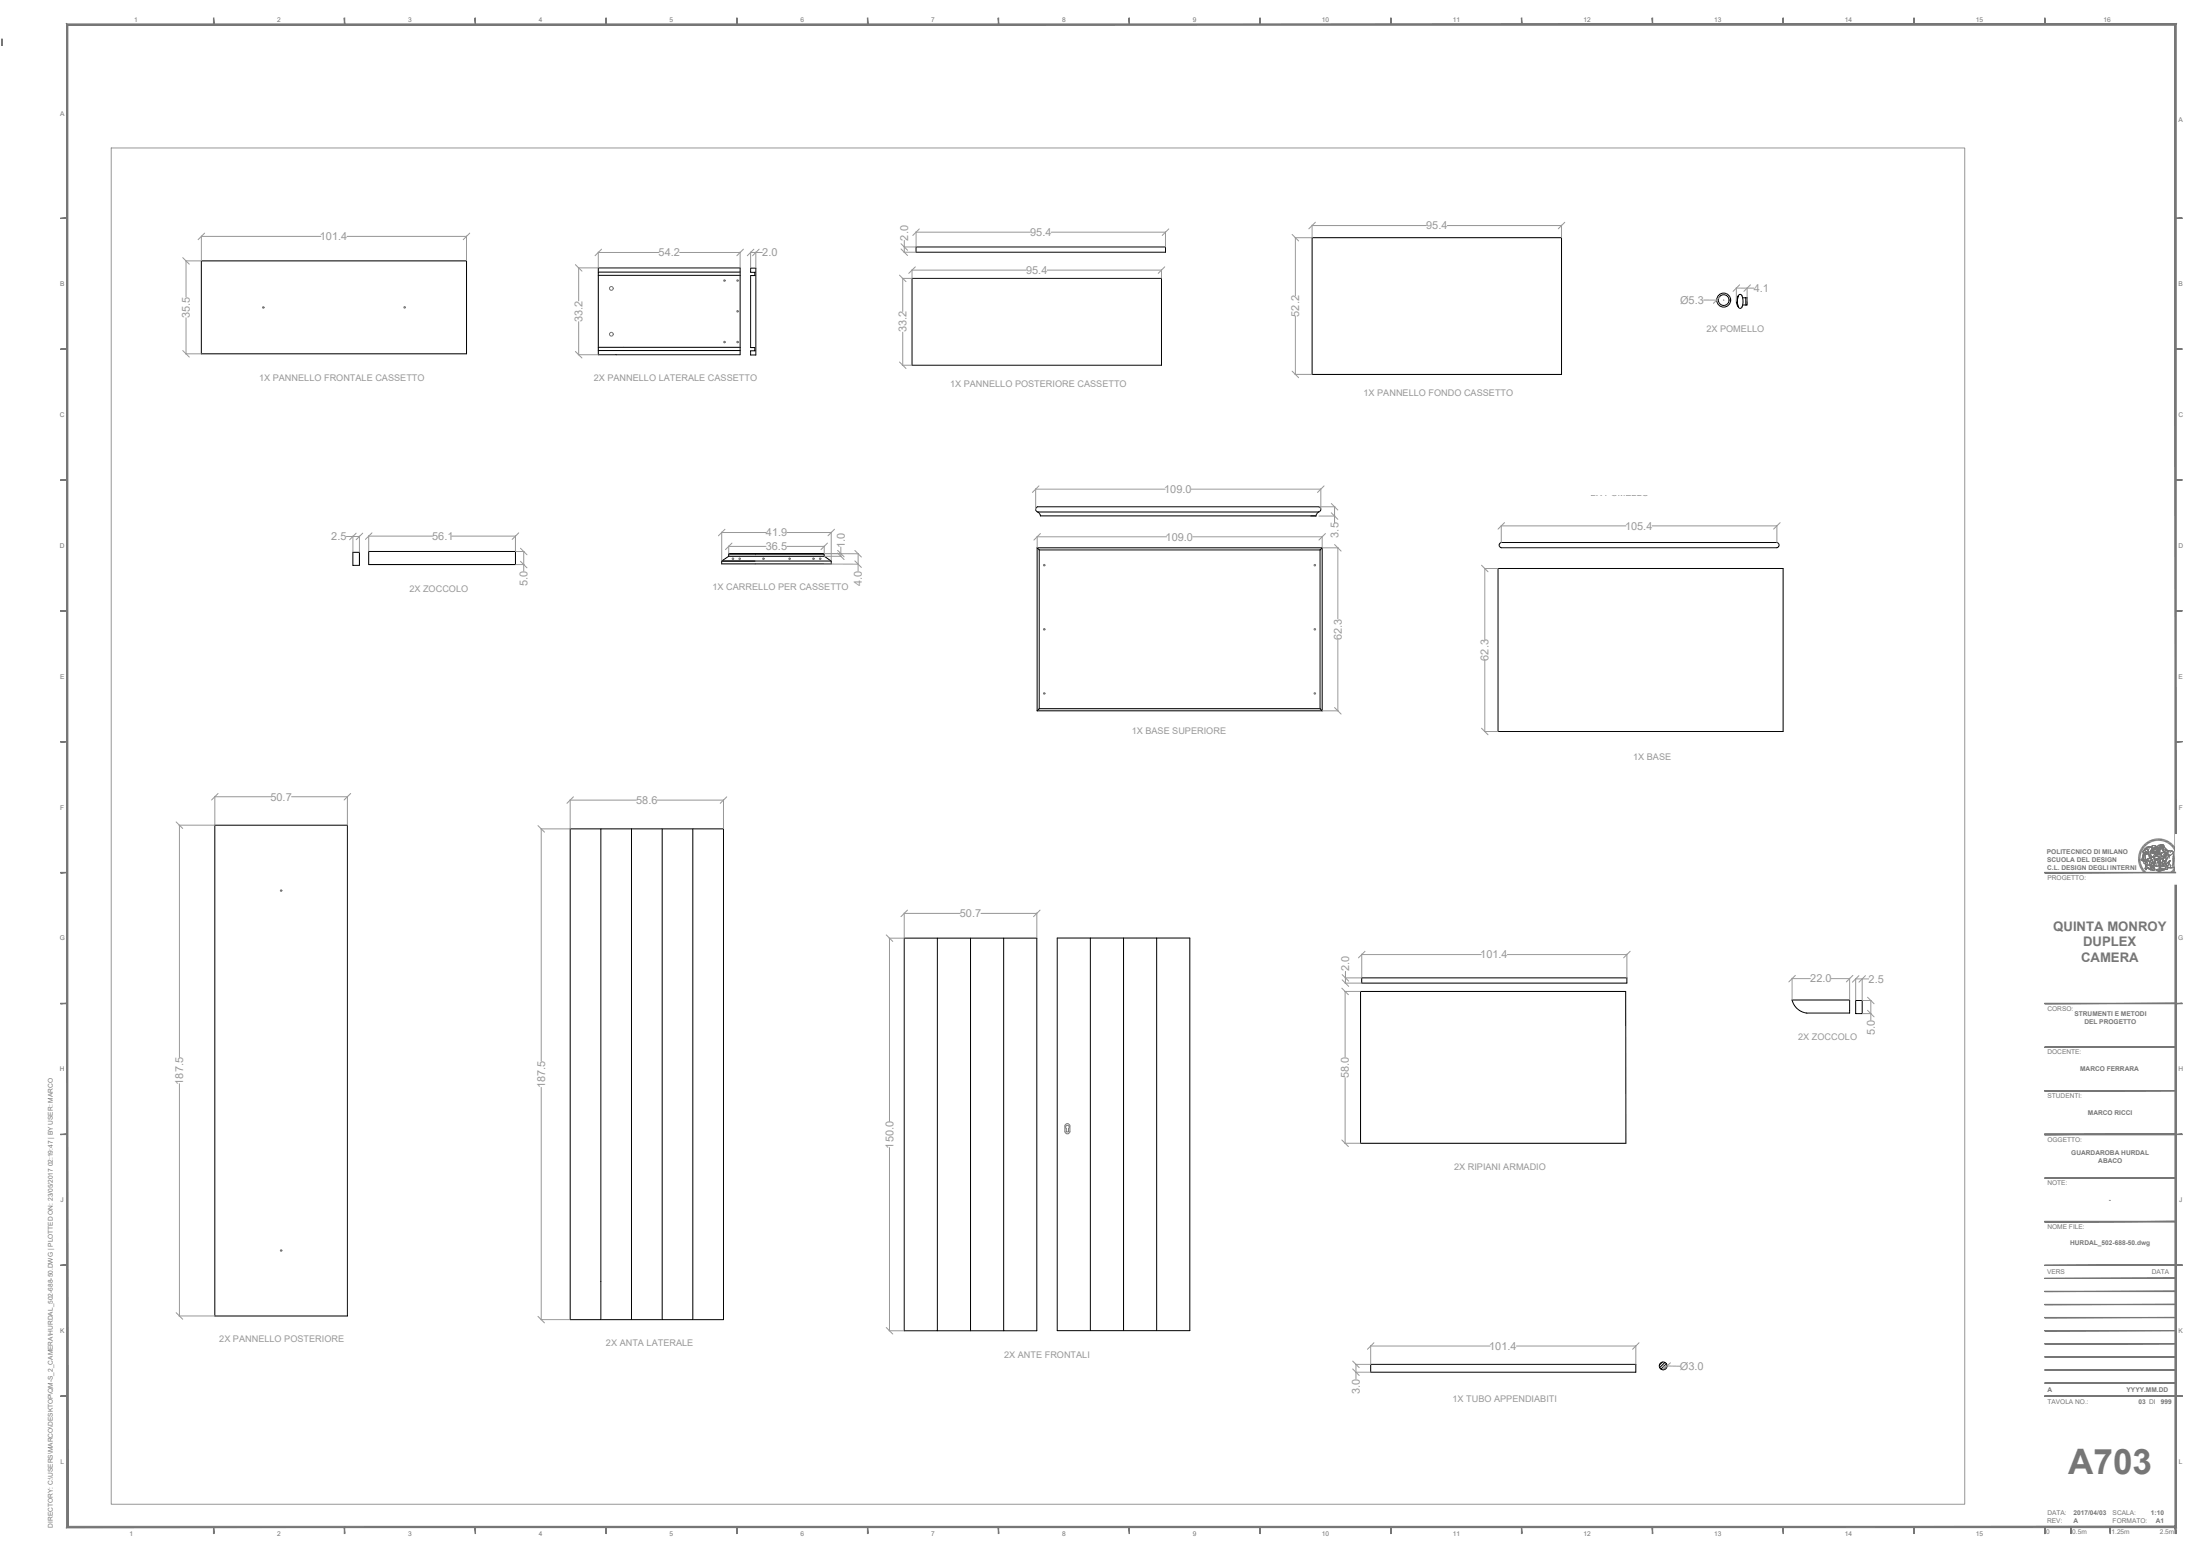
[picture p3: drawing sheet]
<svg xmlns="http://www.w3.org/2000/svg" width="841mm" height="594mm" viewBox="0 0 841 594" stroke-linecap="round" stroke-linejoin="round" font-family="sans-serif">
<g fill="none" stroke="#000" stroke-width=".38">
<path d="M77 99.7h101.3v35.5h-101.3zM350.2 94.4h95.4v2h-95.4zM501.6 90.8h95.3v52.3h-95.3zM228.7 102.4h54.2v33.1h-54.2zM228.7 104h54.2M228.7 105.2h54.2M286.9 102.4h2v33.2h-2v-1.6h1.6v-1.2h-1.6v-27.5h1.6v-1.3h-1.6zM348.7 106.4h95.3v33.1h-95.3zM664.5 113.1a.72 .72 0 0 1 .7-.6 .72 .72 0 0 1 .7 .5 4.6 4.6 0 0 1-.4 4.8h-.5l-.5-.6M664.5 113.1l-.6 1.1-.1 1.2 .7 1.8M664.5 113.1l-.3 1.8 .3 2.3M666.1 113.7h1.3"/>
<path d="M666.2 116.6h1.2M667.4 113.7h.5v2.9h-.5zM228.7 133.9h54.2M228.7 132.7h54.2M396.7 195.6a1.02 1.02 0 0 1-.8-1 1.02 1.02 0 0 1 .8-1h107.4a1.01 1.01 0 0 1 .8 1 1.01 1.01 0 0 1-.8 1M396.7 195.6h107.4M396.7 195.6l.6 .5 .4 1h105.4l.4-1 .6-.5M134.9 211h2.5v5h-2.5zM140.9 210.7h56.1v5h-56.1zM275.9 214.3v1.1h41.9v-1.1M275.9 214.3h41.9M278.6 211.7h36.5"/>
<path d="M278.6 212.5h36.5M278.6 212.5l-2.7 1.8M278.6 212.5v-1h36.5v1M315.1 212.5l2.7 1.8M396.5 209.3h108.9M396.5 209.3v62.3M396.5 209.3l.8 .8M397.3 210.1v60.7M397.3 210.1h107.3M504.6 210.1v60.7M505.4 209.3v62.3M505.4 209.3l-.8 .8"/>
<path d="M572.7 217.2h108.9v62.3h-108.9zM573.3 207.6l.6-.3h105.4a1.02 1.02 0 0 1 .8 1 1.02 1.02 0 0 1-.8 1h-105.4l-.7-.7zM396.5 271.6h108.9M397.3 270.8h107.3M397.3 270.8l-.8 .8M504.6 270.8l.8 .8M82.1 315.3h50.7v187.5h-50.7zM218 316.7h58.6v187.5h-58.6zM229.7 316.7v187.5M241.4 316.7v187.5M253.1 316.7v187.5M264.9 316.7v187.5"/>
<path d="M345.7 358.4h50.7v150h-50.7zM358.3 358.4v150M371 358.4v150M383.7 358.4v150M404.2 358.4h50.6v150h-50.6zM416.8 358.4v150M429.5 358.4v150M442.2 358.4v150M520.1 378.8h101.4l.1 58h-101.5zM520.6 373.6h101.3v2h-101.3zM685.1 382a6.6 6.6 0 0 0 5.6 5h16.4v-5h-22M709.4 382.2h2.5v5h-2.5z"/>
<path d="M524 521.2h101.3v3h-101.3zM635.5 520.4l-1.2 1.2M636.5 520.5l-2 2M637 521l-2 2.1M637.3 521.8l-1.5 1.5"/>
<circle cx="658.9" cy="114.7" r="2.05"/>
<circle cx="658.9" cy="114.7" r="2.67"/>
<circle cx="635.8" cy="521.8" r="1.49"/>
</g>
<g fill="none" stroke="#767676" stroke-width=".38">
<path d="M817.5 328.1h.6M817.5 327.7h.7M817.5 327.3l.7 .1M817.5 327l.7 .1M817.6 326.6l.7 .2M817.7 326.3l.6 .1M817.8 325.9l.6 .2M817.9 325.6l.6 .2M818 325.3l.6 .2M818.1 324.9l.7 .3M818.1 328.4h-.6M818.2 328.7l-.7 .1"/>
<path d="M818.2 329l-.7 .1M818.3 329.3l-.7 .2M818.3 324.6l.6 .3M818.3 329.7l-.6 .1M818.4 330l-.7 .2M818.5 324.3l.6 .3M818.5 330.3l-.6 .2M818.6 330.6l-.6 .3M818.6 324l.6 .4M818.7 330.9l-.6 .3M818.8 328.8l.4 .1M818.8 328.8h.1"/>
<path d="M818.8 323.7l.6 .4M818.9 331.2l-.6 .3M819 331.5l-.6 .3M819.1 323.4l.5 .4M819.3 328.9h.1M819.2 331.8l-.6 .3M819.2 325.2l.2 .5M819.3 328.9l.6 .2M819.3 323.1l.5 .5M819.4 325.7v.4M819.4 325.7h.1M819.4 332l-.6 .4"/>
<path d="M819.4 326.1l-.4 1.6-.5 .7 .3 .3M819.4 326.1l.1 .1M819.4 325l-.2 .2M819.5 322.9l.5 .4M819.5 326.2l-.7 2.5M819.5 326.2h.3M819.5 326.2h.1M819.6 332.3l-.6 .4M819.8 322.6l.4 .5M819.8 332.6l-.6 .4M819.8 326.2l.4 .1M819.8 326.2l-.6 2.6"/>
<path d="M819.8 326.2l-.6 2.7 .7 .2M819.8 326.2h.1M819.9 329.1h.2M819.9 329.1l-.4 .6 .5 .1M820 328.7l-.1 .4M820 328.7l.1 .4M820 324.5l-.6 .5M820 332.8l-.5 .5M820 324.5h.1M820 324.5l.1 .8 1.1 .3M820 329.8h.1M820 326.9l.1 1.1"/>
<path d="M820 328.5v.2M820 322.4l.5 .5M820 329.8l.2 .4M820.1 329.1h.1M820.1 328l-.1 .5M820.1 328v1.1M820.2 330.2l.1 .6M820.2 330.2l.6 .3 1-.2M820.2 330.2h.1M820.2 333l-.5 .5M820.2 326.3l-.2 .6M820.2 326.3h.1"/>
<path d="M820.2 329.1l.3 .2M820.3 331l-.3 .8 .3 .4M820.3 322.1l.4 .6M820.3 330.8v.2M820.3 330.9v.1M820.3 330.8h.1M820.3 330.8l.1 .1M820.4 330.9l2.1 1.1M820.4 332.2h.1M820.4 329.6h.4l.4 .5M820.4 329.6l-.4 .2M820.4 329.6h.3"/>
<path d="M820.4 333.3l-.4 .5M820.5 332.1l-.1 .1M820.5 329.3h.1M820.5 329.3l.2 .3M820.6 332l-.1 .1M820.6 321.9l.4 .6M820.7 329.6h.1M820.7 333.5l-.4 .5M820.7 328.7l.2 .1M820.8 324.5l.5 .4M820.9 321.7l.3 .6M820.9 328.8h.1"/>
<path d="M820.9 328.8l-.4 .5M820.9 333.7l-.4 .5M821.1 328.6v.1M821.1 328.7l-.2 .1M821.1 328.7l.8 .6M821.1 328.7h.1M821.2 321.5l.3 .6M821.2 333.9l-.4 .5M821.2 325.6v.1M821.2 325.7l-.5 .3-1.3-.3M821.3 325.6l-.1 .1M821.3 325.6h.1"/>
<path d="M821.3 325.6l.1 .6M821.3 325.5v.1M821.3 324.9h.1M821.3 324.9v.6M821.4 326.2l-1.2 .1M821.4 326.2l.2 .5M821.4 326.2h.1M821.5 334l-.4 .6M821.5 321.3l.3 .6M821.5 326.6l.2 1.4M821.6 326.7l.2 .4M821.7 323.8l-.4 1.1"/>
<path d="M821.8 334.2l-.4 .6M821.8 321.2l.3 .6M821.8 330.3l.2 .6M821.8 330.3h.1M821.8 327.1l.1 .8M821.9 329.3l-.1 1M821.9 327.9l-1.1 .3-.1 .5M821.9 327.9h.1M821.9 327.9l.3 .1M822 325.5h.1M822 325.5l.4 1.6 .5 .4M822 323.5l-1.4 .2-.6 .8"/>
<path d="M822 323.5h.1M822 330.9l.1 .1M822 323.5l-1 .3-.2 .7M822 323.5l.4 .1M822 328.9l-.1 .4M822 334.4l-.3 .6M822.1 331l.1 .3M822.1 321l.3 .7M822.2 331.3h.1M822.3 325.4h.1M822.3 325.4l-.3 .1M822.3 325.4l.2 .5h.6"/>
<path d="M822.3 328h-.1M822.3 334.5l-.2 .6M822.4 328.6l.6 .5M822.4 328.6l-.4 .3M822.4 323.6l.1 .1M822.4 323.6h.1M822.4 327.6l-.1 .4M822.4 327.6h.1M822.4 331.1l.3 .3M822.4 331.1l-.2 .2M822.4 331.1h.1M822.5 320.9l.2 .6"/>
<path d="M822.5 332l.4 .3M822.5 332h.1M822.5 323.7l.2 .2M822.5 323.4l-.1 .2M822.5 331h.1M822.5 331l.3 .3M822.5 331l.1 .3M822.5 323.4h.1M822.6 327.5l-.2 .1M822.6 327.5v.1M822.6 324.6l-.6 .9M822.6 329.6l.4 .2"/>
<path d="M822.6 329.6l-.3 .8 .5 .3M822.6 331.3l.1 .1M822.6 334.6l-.2 .6M822.7 323.9l-.1 .7M822.7 323.9l.3 .2M822.7 323.9h.1M822.7 329.3l-.1 .3M822.8 330.7l.1 .1M822.8 331.3l.1 .1M822.8 320.8l.2 .6M822.8 331.1l.1 .2M822.9 327.5l-.3 .1"/>
<path d="M822.9 327.5h.1M822.9 323.2l-.4 .2M822.9 327.5l.6 .2M822.9 330.8l.2 .2M822.9 331.3v.1M823 334.7l-.3 .7M823 325.1l-.7 .3M823 325.1h.1M823 329.8h.1M823 329.8l.5 1.6M823 329.1l-.3 .2M823 324.9l-.1 .1"/>
<path d="M823 325.1l.3 .2M823.1 331.1l-.4-.2 .1 .2M823.1 325.9l.4 .1M823.1 331h.1M823.1 331.1h.1M823.1 324.8l-.1 .1M823.1 324.8h.1M823.1 324.8l-.1 .3M823.1 328.4l-.7 .2M823.1 320.7l.2 .6M823.2 324.5h.1M823.2 324.5l-.6 .1"/>
<path d="M823.2 324.5l-.1 .3M823.2 324.5l.2 .1M823.2 325.5h.1M823.3 334.8l-.2 .7M823.3 325.3h.1M823.3 328l.7 .6M823.3 324.1h-.3M823.3 327.6l.2 .1M823.4 325.4l-.5 .1 .2 .4M823.4 325.4h.5l-.3 .4M823.4 325.4h.1M823.4 324.6l.2 .1"/>
<path d="M823.4 325.4l-.1 .1M823.4 328.5l.2 .9M823.4 331.5l-.3 .5h-.6M823.5 323.1l-.6 .1M823.5 323.1l.5 .1M823.5 327.7l.1 .3M823.5 327.7h.1M823.5 327.5l.1 .5M823.5 331.4l-.1 .1M823.5 327.7l.4 .7M823.5 320.6l.1 .7M823.5 331.4v.1"/>
<path d="M823.5 330.3l.8 .7M823.5 331.5l.2 .2M823.5 327.4v.3M823.5 324l-.2 .1M823.5 327.4h.1M823.6 329.4h.1M823.6 329.4l-.6 .4M823.6 334.9l-.2 .7M823.6 328h.1M823.6 325.8l-.1 .2M823.6 328l.1 .1M823.7 331.7v.6l-.4 .2-1.2-.2-1.2-.8-.5 .4 .2 .1"/>
<path d="M823.7 324.4l.1 .1M823.7 324.5l-.1 .2M823.7 328l.2 .4M823.7 328.1l.2 .3M823.8 324.5h-.1M823.8 327.2l-.3 .3M823.8 327.2l-.3 .2M823.8 324l.2 .1M823.8 326.3l-.5 1.3M823.8 326.3l.2 .2M823.8 329.7l-.6 .8M823.8 329.7l-.3 .6 .4 .4"/>
<path d="M823.8 329.7h.1M823.8 326.3l-.4 .6-.1 .7M823.8 329.7v1M823.8 323.7l-.3 .3M823.8 323.7h.2M823.8 320.5l.2 .7M823.8 323.7h.1M823.8 323.7l.2 .1M823.9 330.7l.4 .3M823.9 324.1h-.1M823.9 323.7h.1M823.9 324.4l-.1 .1"/>
<path d="M823.9 324.4h.1M823.9 335l-.1 .6M823.9 328.3l.1 .2M823.9 328.3l.3 .3M823.9 323.7l.1 .1M823.9 328.4h.1M823.9 328.4l.1 .3M823.9 328.4l.1 .2M823.9 329.1l-.1 .6M824 327l-.2 .2M824 328.5l.5 .2M824 323.2l.3 .2"/>
<path d="M824 323.8l.2 .1M824 325.7l-.2 .6M824 328.6v.2M824 328.7v.1M824 328.7l-.2 1M824 324.4h-.1M824 326.5l.5 .1M824 328.8l-.4 .6M824 328.8h.1M824 327l.9 .2M824 327l-.5 .7M824.1 328.5h-.1"/>
<path d="M824.1 328.4l.1 .2M824.1 327h-.1M824.1 327l.6 .1M824.1 325.2l-.1 .5M824.2 325.2l-.2 .5M824.2 327l-.4 .2M824.2 327l.5 .1M824.2 328.6l.3 .1M824.2 320.5l.1 .7M824.2 328.6h.4M824.2 323.9l-.2 .5M824.2 323.9h.1"/>
<path d="M824.2 335l-.1 .7M824.3 325l-.1 .2M824.3 332.5l1.1 .4M824.3 332.2h.1M824.3 325l-.2 .2M824.3 332.2v.3M824.3 332.2l1.1 .4M824.3 323.4l.1 .4M824.4 328.2l-.5 .1M824.4 323.8l-.2 .1M824.5 324.1l-.3 .1 .5 .3M824.5 320.4l.1 .7"/>
<path d="M824.5 335v.7M824.6 325v.9M824.6 324.9l-.3 .1M824.6 328.1l-.7 .3M824.6 328.1l-.2 .1M824.6 324.1l.4 .1M824.6 324h.1M824.6 326.5h.5M824.6 325.9l.6 .1M824.6 328.5l.1 .1M824.6 325.9l.1 .1M824.6 328.6l-.1 .1"/>
<path d="M824.6 329.4l-.3 1.6M824.7 326v.2M824.7 326l-.1 .5M824.7 327.1l.2 .1M824.7 326.2l-.2 .4M824.7 324.5h.3M824.7 324.9h-.1M824.7 328.2h.2M824.7 324.9h-.2M824.7 328.4l.1 .1M824.7 328.6h-.1M824.8 328.2h-.1"/>
<path d="M824.8 328.5l-.1 .1M824.8 325.2l-.1 .1M824.9 323.7l.6 .6M824.9 323.7l-.3 .3M824.9 323.6v.1M824.9 335.1l-.1 .6M824.9 320.4v.7M824.9 324.8l.2 .1M824.9 324.8l-.2 .1M824.9 327.2l.5 .5M824.9 323.2v.4M824.9 324.9l-.3 .1"/>
<path d="M824.9 324.9l.1 .1M824.9 327.2h.1M824.9 328.4l-.1 .1M824.9 324.1l.1 .1M824.9 324.1h.1M825 324l.2 .4M825 324.8l-.3 .1M825 324.8l.1 .1M825 324.2h.1M825 324.2v.1M825 326.5v.7M825 327.2l.4 .5"/>
<path d="M825 325l.2 .1M825.1 324.9l.2 .4M825.1 328l-.2 .4M825.1 328l-.5 .1M825.1 325.1l.1 .4M825.1 324.9l.3 .4M825.2 326.5h-1.2M825.2 325.1v.1M825.2 324.4l-.2 .1M825.2 335.1v.6M825.2 324.4h.1M825.2 325.2l.1 .1"/>
<path d="M825.2 326l.1 .2M825.3 320.4l-.1 .7M825.3 322.9l-.4 .3M825.3 325.3v.2M825.3 325.3h.1M825.3 325.6h-.2M825.3 326.2l-.2 .3M825.3 325.4l.1 .2M825.3 326.2l-.1 .3M825.3 326.2l.1 .1M825.3 326.2l-.7 .3M825.3 326.2h.1"/>
<path d="M825.3 330.8l-1 .2M825.3 325.5l.1 .1M825.3 325.3l.2 .1M825.4 327.7l-.3 .3M825.4 330.8h.1M825.4 330.8v.6M825.4 327.7l-.8 .4M825.4 325.6v.2M825.4 325.8l-.1 .4M825.4 325.8l-.2 .2M825.4 326.3h.1M825.4 332.7h.1"/>
<path d="M825.4 332.7v.2M825.4 324.3l-.2 .1M825.4 325.3l.1 .1M825.4 332.6v.3M825.4 332.6v.1M825.4 331.3l.1 .2M825.4 331.4l.1 .1M825.5 325.4h.1M825.5 324.3h-.1M825.5 332h.1M825.5 324.3h.1M825.5 332l-1.2 .2"/>
<path d="M825.5 329.5l-.2 .1M825.5 325.4v.2M825.5 329.2v.2M825.5 329.5h.1M825.5 329.5l-.1 .4 .2-.2M825.5 322.9h-.2M825.5 325.4v.1M825.5 326.3h-.1M825.5 328.8h.1M825.5 328.8l-.2 .5h-.4l.4 .3M825.5 329.4v.1M825.5 325.5v.1"/>
<path d="M825.5 325.6l.1 .2M825.5 331.5h.1M825.5 335.1l.1 .6M825.5 331.5v.5M825.5 332l-.1 .3 .1-.3M825.5 323.8l.2 .4M825.6 325.8v.2M825.6 325.8l.6 .2M825.6 326.2l-.1 .1M825.6 325.8l.1 .2M825.6 325.8h.1M825.6 320.4v.7"/>
<path d="M825.6 326v.2M825.6 325.1l-.1 .3M825.6 324.2v.9M825.6 324.2l-.1 .1M825.6 329.7h.1M825.6 329.7l-.2 1.1M825.7 329.1l-.2 .3M825.7 326.8l-.2 1.4M825.7 326l.4 .3M825.7 323.6l.2 .7M825.8 331.3l-.3 .7M825.8 328l-.4 .4v.4"/>
<path d="M825.8 335l.1 .7M825.9 324.3l-.1 .1M825.9 328.6l-.4 .2M825.9 328.6h.1M825.9 323l-.2 .6M825.9 328.6l-.3 1.1M825.9 326.9l-.4 .9M825.9 324.4h-.1M825.9 330.9l-.4 .6M825.9 330.9l.1 1-.2-.6M825.9 330.9h.1M825.9 330.9l.2 1.3-.3-.9"/>
<path d="M826 331.9l1.5 .1M826 320.5l-.1 .6M826 322.9l-.1 .1M826 322.9h.1M826 322.9h-.5M826 324.4h-.1M826.1 327.6l.1 .4M826.1 323.9l-.1 .5M826.1 323.9l.2 .4 .5-.2M826.1 323.9h.1M826.1 323.8v.1M826.1 326.2l.1 .3"/>
<path d="M826.2 326.2v.2M826.2 326.4v.1M826.2 326.5l.7 1 .5-.1 .4-.4M826.2 335l.1 .7M826.2 326.5h.1M826.2 326l-.1 .2M826.2 326h.1M826.2 326v.2M826.2 326.5l.1 .5M826.2 326.5l.2-.5 .6-.3 .5 .2-.3 .9 .5-.1M826.2 323.6l.3 .1M826.2 327.1l-.1 .5"/>
<path d="M826.2 328l-.3 .6M826.2 328h.1M826.3 327l-.1 .1M826.3 324.1h.1M826.3 320.5l-.1 .7M826.3 323.7h.1M826.3 327h.1M826.3 327l.6 .5M826.4 324h.1M826.4 322.6l-.4 .3M826.4 322.6l.5 .2M826.4 330.9l.2 .2"/>
<path d="M826.5 334.9l.1 .7M826.6 323.3h-.3l-.2 .5M826.7 329.1l-.7 .9v.9M826.7 320.6l-.2 .6M826.7 323.8l.2 .1M826.7 329.1h.1M826.7 324.7l.1 .1M826.7 329.1v.6M826.7 329.7l-.3 1.2M826.7 329v.7M826.7 328.9v.1M826.7 328.9v.2"/>
<path d="M826.8 323.8l-.1 .1M826.8 328.9l-.1 .2M826.8 328.9h.1M826.8 324.1l-.1 .6M826.8 324.1h.1M826.8 334.9l.2 .6M826.9 324.6h.1M826.8 324.7v.1M826.8 323.1l.1 .2M826.8 323.1l-.2 .2M826.9 324.7h.1M826.9 324.7l-.1 .1"/>
<path d="M826.9 323.3l.2 .4M826.9 322.8l.3 .3v.6M826.9 324.6v.1M826.9 325.6l-.7 .4M827 324.6l.3 .7M827 330.5l.2 .4M827 327.1h.1M827 330.4v.1M827 327.4h.2M827 320.7l-.1 .6M827 327.4l-.1 .1M827 330.1v.3"/>
<path d="M827 325.6h.2M827 325.5h.1M827 325.6h-.1M827 325.5v.1M827.1 327.9l-.9 .1M827.1 323.7l-.3 .4M827.1 327.9l-.4 1M827.1 327.9h.1M827.1 334.8l.2 .6M827.2 327.1h-.3M827.2 325.6h.1M827.2 323.7l-.3 .9"/>
<path d="M827.2 323.7h.1M827.2 325.6l1 .4-.4 1M827.2 325.6l-1 .4M827.2 330.9l-.6 .2M827.2 323.7l.9 1M827.2 327.4h-.1M827.3 325.6l.9 .3M827.3 325.6l.6 .3-.2 .8M827.3 325.6h.1M827.3 325.3h.1M827.3 325.3l-.3 .2M827.3 329.6l-.3 .5"/>
<path d="M827.4 320.8l-.2 .6M827.4 334.7l.3 .6M827.4 332.3l-2 .6M827.4 332l-1.1-.2-2 .4M827.4 332.3l-2 .6-1.1-.4M827.5 332l-2.1 .6M827.5 332l-.1 .3M827.5 325.3h-.2M827.5 328.8h.1M827.5 328.8l-.8 .2M827.5 328.8l-.7 .1M827.5 328.9l-.2 .7"/>
<path d="M827.6 327.2l-.5 .7M827.6 327.2h.1M827.6 327.2l-.4 .2M827.7 327.1l-.1 .1M827.7 320.9l-.2 .6M827.7 334.6l.3 .6M827.8 327l-.1 .1M827.8 326.7l-.1 .4M827.8 325.8l.5 .4M827.8 326.9v.1M827.8 324.5l.3 .2M827.8 326.9l.2 .1-.1 1.7"/>
<path d="M827.8 326.9h.1M827.9 328.9l-.5 1.2 .5 1.3M827.9 328.8h-.4M827.9 328.8h.1M827.9 330.2l.2 .4M827.9 328.7v.1M828 330.2l-.2 .1M828 321l-.2 .6M828 334.4l.3 .6M828.1 332.1h.1M828.1 330.8l-.3 1 .3 .3M828.1 324.7l.3 .3"/>
<path d="M828.1 324.7h.1M828.2 329.9l-.2 .3M828.2 329.9v.1M828.2 330l-.1 .8M828.2 325.9h.1M828.3 326.2l-.6 .9M828.3 326.2l.9 .7M828.3 325l-.8 .3M828.3 334.3l.3 .6M828.3 327.7l.1 .6M828.4 321.1l-.3 .7M828.4 325h-.1"/>
<path d="M828.4 325l-.9 .3M828.4 325h.5M828.5 331.5h.1M828.5 331.5l.2 .3M828.5 331.5h1.1M828.6 334.1l.3 .6M828.7 331.8l-.5 .3M828.7 321.3l-.3 .6M828.8 326.9l-.9 .1M828.8 331.1l.6 .4M828.9 334l.4 .5M828.9 325h.1"/>
<path d="M828.9 325l-.7 .9M829 321.5l-.3 .6M829 325l-1.7 .3M829.2 333.8l.3 .5M829.2 329.9l.8 .9M829.2 326.9l-.9 1.6-.5 1.8M829.3 325l-.2 .2a.87 .87 0 0 0-.3 1 .87 .87 0 0 0 .9 .6M829.3 325l1.2 .2 .3 .3-.1 .5M829.3 325h-.4M829.3 325l1.1 .1 .4 .4-.2 .6-.9 .7M829.3 325h.1M829.3 321.7l-.4 .5"/>
<path d="M829.3 328.9l-.8 2.6M829.3 328.9h.1M829.3 328.9l-1.1 1M829.4 333.6l.4 .5M829.5 326.9l-.3 1.1M829.6 330.4l.1 .7 .5 .4M829.6 321.9l-.4 .5M829.7 333.4l.4 .5M829.7 326.8h.1M829.7 326.8l-.5 .1M829.8 328.8l-.5 .1M829.8 325.4l-.2 .3"/>
<path d="M829.9 322.1l-.4 .5M829.9 333.2l.5 .5M830.1 332.9l.5 .5M830.2 322.3l-.5 .5M830.4 332.7l.5 .4M830.4 322.5l-.4 .5M830.6 332.4l.5 .5M830.6 327.1l.1 3.3M830.7 326l.3 1.9-.3 2.6 .3 1M830.7 322.8l-.5 .5M830.7 326l.3 2-.3 2.4M830.7 330.4l.3 1.1"/>
<path d="M830.8 332.2l.5 .4M830.9 323.1l-.5 .4M831 331.5h-1.4M831 331.9l.5 .4M831.1 331.6l.6 .4M831.1 323.3l-.5 .5M831.3 331.4l.6 .3M831.3 323.6l-.5 .4M831.4 331.1l.6 .3M831.6 323.9l-.6 .4M831.6 330.8l.6 .2M831.7 330.5l.6 .2"/>
<path d="M831.7 324.2l-.6 .4M831.8 330.2l.6 .2M831.9 329.8l.6 .2M831.9 324.5l-.6 .4M832 329.5l.6 .2M832 329.2l.7 .1M832.1 328.9l.6 .1M832.1 324.9l-.6 .2M832.1 328.6h.7M832.1 328.3h.7M832.2 325.2l-.6 .2M832.3 325.5l-.6 .2"/>
<path d="M832.4 325.9l-.6 .2M832.5 326.2l-.6 .2M832.6 326.5l-.6 .2M832.7 326.9l-.7 .1M832.7 327.3h-.6M832.8 327.6l-.7 .1M832.8 328h-.7M407.4 429.5l.7-.2 .8 .5 .1 2.5a.97 .97 0 0 1-.9 .9 .97 .97 0 0 1-1-.9v-2.1zM407.5 430.1a.69 .69 0 0 1 1.1 .1 .69 .69 0 0 1-.1 1l-.1 1.2h-.8v-1.2l-.2-.5z"/>
<circle cx="100.7" cy="117.5" r=".29"/>
<circle cx="154.7" cy="117.4" r=".29"/>
<circle cx="233.7" cy="110.2" r=".73"/>
<circle cx="276.9" cy="107.2" r=".29"/>
<circle cx="282" cy="107.2" r=".29"/>
<circle cx="282" cy="118.9" r=".29"/>
<circle cx="233.7" cy="127.7" r=".73"/>
<circle cx="276.9" cy="130.7" r=".29"/>
<circle cx="282" cy="130.7" r=".29"/>
<circle cx="280.2" cy="213.5" r=".29"/>
<circle cx="282.8" cy="213.5" r=".29"/>
<circle cx="291.8" cy="213.5" r=".29"/>
<circle cx="301.8" cy="213.5" r=".29"/>
<circle cx="311" cy="213.5" r=".29"/>
<circle cx="313.5" cy="213.5" r=".29"/>
<circle cx="399.2" cy="215.9" r=".29"/>
<circle cx="502.6" cy="215.9" r=".29"/>
<circle cx="399.2" cy="240.4" r=".29"/>
<circle cx="502.6" cy="240.4" r=".29"/>
<circle cx="399.2" cy="264.9" r=".29"/>
<circle cx="502.6" cy="264.9" r=".29"/>
<circle cx="107.5" cy="340.3" r=".29"/>
<circle cx="107.5" cy="477.8" r=".29"/>
</g>
<g fill="#767676" stroke="#767676" stroke-width=".38">
<path d="M831.7 483.5l2.5-.2zM831.7 483.3h2.5z"/>
<path d="M831.7 533.5l2.5-.2zM831.7 533.3h2.5z"/>
<path d="M431.6 6.9l.2 2.5zM431.6 6.9l.2 2.5z"/>
<path d="M25.4 9.1l.5 574v-573.5zM25.4 9.1l.5 574-.5 .5zM25.9 583.1l-.5 .5 806-.5zM25.4 583.6l806-.5 .5 .5zM831.4 9.6v573.5l.5 .5zM831.9 9.1v574.5l-.5-574zM25.9 9.6h805.5l.5-.5zM25.4 9.1h806.5l-806 .5z"/>
<path d="M381.6 6.9l.2 2.5zM381.6 6.9l.2 2.5z"/>
<path d="M481.6 6.9l.2 2.5zM481.6 6.9l.2 2.5z"/>
<path d="M531.6 6.9l.2 2.5zM531.6 6.9l.2 2.5z"/>
<path d="M581.6 6.9l.2 2.5zM581.6 6.9l.2 2.5z"/>
<path d="M631.6 6.9l.2 2.5zM631.6 6.9l.2 2.5z"/>
<path d="M681.6 6.9l.2 2.5zM681.6 6.9l.2 2.5z"/>
<path d="M731.6 6.9l.2 2.5zM731.6 6.9l.2 2.5z"/>
<path d="M781.6 6.9l.2 2.5zM781.6 6.9l.2 2.5z"/>
<path d="M23.2 283.5l2.5-.2zM23.2 283.3h2.5z"/>
<path d="M23.2 233.5l2.5-.2zM23.2 233.3h2.5z"/>
<path d="M23.2 183.5l2.5-.2zM23.2 183.3h2.5z"/>
<path d="M23.2 133.5l2.5-.2zM23.2 133.3h2.5z"/>
<path d="M23.2 83.5l2.5-.2zM23.2 83.3h2.5z"/>
<path d="M23.2 383.5l2.5-.2zM23.2 383.3h2.5z"/>
<path d="M23.2 433.5l2.5-.2zM23.2 433.3h2.5z"/>
<path d="M23.2 483.5l2.5-.2zM23.2 483.3h2.5z"/>
<path d="M23.2 533.5l2.5-.2zM23.2 533.3h2.5z"/>
<path d="M23.2 333.5l2.5-.2zM23.2 333.3h2.5z"/>
<path d="M331.6 6.9l.2 2.5zM331.6 6.9l.2 2.5z"/>
<path d="M281.6 6.9l.2 2.5zM281.6 6.9l.2 2.5z"/>
<path d="M231.6 6.9l.2 2.5zM231.6 6.9l.2 2.5z"/>
<path d="M181.6 6.9l.2 2.5zM181.6 6.9l.2 2.5z"/>
<path d="M131.6 6.9l.2 2.5zM131.6 6.9l.2 2.5z"/>
<path d="M81.6 6.9l.2 2.5zM81.6 6.9l.2 2.5z"/>
<path d="M.7 14.9l.1 2.5zM.7 14.9l.1 2.5z"/>
<path d="M717.2 583.3h60zM717.2 583.5l60-.2z"/>
<path d="M831.7 283.5l2.5-.2zM831.7 283.3h2.5z"/>
<path d="M831.7 233.5l2.5-.2zM831.7 233.3h2.5z"/>
<path d="M831.7 183.5l2.5-.2zM831.7 183.3h2.5z"/>
<path d="M831.7 133.5l2.5-.2zM831.7 133.3h2.5z"/>
<path d="M831.7 83.5l2.5-.2zM831.7 83.3h2.5z"/>
<path d="M831.7 383.5l2.5-.2zM831.7 383.3h2.5z"/>
<path d="M831.7 433.5l2.5-.2zM831.7 433.3h2.5z"/>
<path d="M831.7 483.5l2.5-.2zM831.7 483.3h2.5z"/>
<path d="M831.7 533.5l2.5-.2zM831.7 533.3h2.5z"/>
<path d="M831.7 333.5l2.5-.2zM831.7 333.3h2.5z"/>
<path d="M431.6 583.4l.2 2.5zM431.6 583.4l.2 2.5z"/>
<path d="M381.6 583.4l.2 2.5zM381.6 583.4l.2 2.5z"/>
<path d="M481.6 583.4l.2 2.5zM481.6 583.4l.2 2.5z"/>
<path d="M531.6 583.4l.2 2.5zM531.6 583.4l.2 2.5z"/>
<path d="M581.6 583.4l.2 2.5zM581.6 583.4l.2 2.5z"/>
<path d="M631.6 583.4l.2 2.5zM631.6 583.4l.2 2.5z"/>
<path d="M681.6 583.4l.2 2.5zM681.6 583.4l.2 2.5z"/>
<path d="M731.6 583.4l.2 2.5zM731.6 583.4l.2 2.5z"/>
<path d="M331.6 583.4l.2 2.5zM331.6 583.4l.2 2.5z"/>
<path d="M281.6 583.4l.2 2.5zM281.6 583.4l.2 2.5z"/>
<path d="M231.6 583.4l.2 2.5zM231.6 583.4l.2 2.5z"/>
<path d="M181.6 583.4l.2 2.5zM181.6 583.4l.2 2.5z"/>
<path d="M131.6 583.4l.2 2.5zM131.6 583.4l.2 2.5z"/>
<path d="M81.6 583.4l.2 2.5zM81.6 583.4l.2 2.5z"/>
<path d="M781.6 583.4l.2 2.5zM781.6 583.4l.2 2.5z"/>
<path d="M831.7 533.5l2.5-.2zM831.7 533.3h2.5z"/>
<path d="M781.7 533.3h50zM781.7 533.5l50-.2z"/>
<path d="M781.7 533.3h50zM781.7 533.5l50-.2z"/>
<path d="M781.7 528.3h50zM781.7 528.4l50-.1z"/>
<path d="M781.7 523.3h50zM781.7 523.4l50-.1z"/>
<path d="M781.7 518.3h50zM781.7 518.4l50-.1z"/>
<path d="M781.7 513.3h50zM781.7 513.4l50-.1z"/>
<path d="M781.7 508.3h50zM781.7 508.4l50-.1z"/>
<path d="M781.7 503.3h50zM781.7 503.4l50-.1z"/>
<path d="M781.7 498.3h50zM781.7 498.4l50-.1z"/>
<path d="M781.7 493.3h50zM781.7 493.4l50-.1z"/>
<path d="M781.7 400.1l50-.1zM781.7 400h50z"/>
<path d="M781.7 416.8l50-.2zM781.7 416.6h50z"/>
<path d="M781.7 416.6h50zM781.7 416.8l50-.2z"/>
<path d="M781.7 433.3h50zM781.7 433.5l50-.2z"/>
<path d="M781.7 333.5l50-.2zM781.7 333.3h50z"/>
<path d="M781.7 433.3h50zM781.7 433.5l50-.2z"/>
<path d="M781.7 450h50zM781.7 450.1l50-.1z"/>
<path d="M781.7 433.3h50zM781.7 433.5l50-.2z"/>
<path d="M781.7 433.3h50zM781.7 433.5l50-.2z"/>
<path d="M781.7 383.5l50-.2zM781.7 383.3h50z"/>
<path d="M781.7 466.6h50zM781.7 466.8l50-.2z"/>
<path d="M781.7 466.6h50zM781.7 466.8l50-.2z"/>
<path d="M781.7 488.3h50zM781.7 488.4l50-.1z"/>
<path d="M781.7 483.3h50zM781.7 483.5l50-.2z"/>
<path d="M831.7 533.5l2.5-.2zM831.7 533.3h2.5z"/>
<path d="M781.6 583.4l.2 2.5zM781.6 583.4l.2 2.5z"/>
<path d="M791.6 583.4l.2 2.5zM791.6 583.4l.2 2.5z"/>
<path d="M806.6 583.4l.2 2.5zM806.6 583.4l.2 2.5z"/>
<path d="M831.5 583.4l.4 2.5v-2.5zM831.5 583.4l.4 2.5h-.4z"/>
</g>
<g fill="#fff" stroke="#fff" stroke-width=".38">
<path d="M806.7 333.4l30.7 4.3-5.7-4.3zM806.7 333.4l30.7 4.3h-30.7z"/>
<path d="M831.7 318.9h5.7l-5.7 14.5zM837.4 318.9l-5.7 14.5 5.7 4.3z"/>
</g>
<path d="M806.7 333.4h25v-14.5h5.7v18.8h-30.7z" fill="none" stroke="#fff" stroke-width=".38"/>
<g fill="none" stroke="#989898" stroke-width=".38">
<path d="M42.5 56.5h708.6v518.2h-708.6zM69.9 98.4l2.5 2.5M70.9 99.7h6M71.1 99.7v13.7M77 90.1v9.5M77 90.3h45.7M78.2 89.1l-2.5 2.5M132.7 90.3h45.6M178.3 90.1v9.5M179.6 89.1l-2.5 2.5M228.7 96.3v6M228.7 96.5h23.2"/>
<path d="M230 95.2l-2.5 2.5M259.8 96.5h23.1M282.9 96.3v6M284.2 95.2l-2.5 2.5M286.9 96.5h4.5M286.9 96.3v6.1M288.2 95.2l-2.5 2.5M288.9 96.3v6.1M290.2 95.2l-2.5 2.5M344.5 95.1l2.4 2.5M344.5 93.1l2.4 2.5M345.5 96.4h4.6"/>
<path d="M345.7 91.9v4.5M350.2 88.5v5.8l-4.7 .1M350.2 88.7h43.7M351.4 87.5l-2.4 2.5M401.9 88.7h43.6M445.5 88.5v5.8M446.8 87.5l-2.5 2.5M494 89.6l2.5 2.5M495.2 90.8v22.2M501.6 86v4.7l-6.6 .1M501.6 86.2h43.7M502.8 84.9l-2.5 2.5"/>
<path d="M553.3 86.2h43.6M596.9 86v4.7M598.2 84.9l-2.5 2.5M220 101.1l2.5 2.5M221 102.3h7.6M221.2 102.3v12.7M343.8 105.1l2.5 2.5M344.9 106.4h3.7M345.1 106.4v12.6M348.7 103v3.3M348.7 103.2h43.7M349.9 101.9l-2.5 2.5"/>
<path d="M400.3 103.2h43.7M444 103v3.3M445.3 101.9l-2.5 2.5M651.3 114.6h5M657.5 113.4l-2.5 2.5M658.8 114.7h.2M658.9 114.6v.2M663.8 110.1h6.6M663.8 109.9v5.2M665 108.8l-2.5 2.5M667.9 109.9v5.2M669.2 108.8l-2.5 2.5"/>
<path d="M69.9 133.9l2.5 2.5M70.9 135.2h6M71.1 121.4v13.8M220 134.3l2.5 2.5M221 135.5h7.6M221.2 122.9v12.6M343.8 138.3l2.5 2.5M344.9 139.5h3.7M345.1 126.9v12.6M495.2 120.9v22.1M494 141.8l2.5 2.5M495 143h6.5"/>
<path d="M395.9 186.7v7.8M395.9 186.9h49.5M397.2 185.6l-2.5 2.5M455.4 186.9h49.5M504.2 193.6h6.2M504.2 197.2h6.2M504.9 186.7v7.8M506.2 185.6l-2.5 2.5M508.9 192.4l2.5 2.5M508.9 195.9l2.5 2.5M510.2 193.6v6.1M575.2 199.7l-2.5 2.5"/>
<path d="M680.5 199.7l-2.5 2.5M132.4 205h5M134.9 204.8v6.1M136.2 203.7l-2.5 2.5M137.4 204.8v6.1M138.7 203.7l-2.5 2.5M140.9 204.6v6M140.9 204.8h24.4M142.2 203.6l-2.5 2.5M172.7 204.8h24.3M197 204.6v6M197.1 210.7h3.3"/>
<path d="M197.1 215.7h3.3M198.3 203.6l-2.5 2.5M199 209.5l2.5 2.4M199 214.4l2.5 2.5M200.2 210.7v7.5M275.9 203.3v11M275.9 203.5h16.9M277.1 202.2l-2.5 2.5M278.6 208.6v2.8M278.6 208.7h14.2M279.8 207.5l-2.5 2.5M300.8 208.7h14.3"/>
<path d="M300.9 203.5h16.9M315.1 208.6v2.8M315.1 215.5h13.1M315.1 212.5h6.5M316.3 207.5l-2.5 2.5M317.8 203.3v11M319 202.2l-2.5 2.5M320.2 211.3l2.5 2.5M320.2 210.3l2.5 2.5M321.4 209v3.5M321.6 211.5h-6.5l13.1 .1M326.8 214.3l2.5 2.5"/>
<path d="M326.8 210.3l2.5 2.5M328.1 211.6l-.1 6.4M396.5 204.9v4.3M396.5 205.1h49.5M397.7 203.8l-2.5 2.5M456 205.1h49.4M505.4 204.9v4.3M505.5 209.3h6.1M506.7 203.8l-2.5 2.5M510.2 208l2.5 2.6M511.4 209.3v27.1M566.4 215.9l2.5 2.5"/>
<path d="M567.4 217.2h5.2M567.6 217.2v27.1M573.9 200.7v6.5M573.9 200.9h47.7M631.6 200.9h47.7M679.3 200.7v6.5M511.4 244.4v27.2M567.6 252.3v27.2M505.5 271.6h6.1M510.2 270.3l2.5 2.5M566.4 278.2l2.5 2.5M567.4 279.5h5.2"/>
<path d="M67.3 314l2.5 2.5M68.4 315.3h13.7M68.6 315.3v88.7M82.1 304.2v11M82.1 304.4h21.4M83.4 303.1l-2.5 2.5M111.4 304.4h21.4M132.8 304.2v11M134.1 303.1l-2.5 2.5M205.7 315.4l2.4 2.5M206.7 316.7h11.2M206.9 316.7v88.7"/>
<path d="M218 305.5v11.1M218 305.7h25.3M219.2 304.4l-2.5 2.5M251.3 305.7h25.3M276.6 305.5v11.1M277.8 304.4l-2.5 2.5M338.8 357.2l2.5 2.5M339.9 358.4h5.7M340 358.4v70M345.7 348.8v9.6M345.7 349h21.3M346.9 347.7l-2.5 2.5"/>
<path d="M375 349h21.4M396.4 348.8v9.6M397.6 347.7l-2.5 2.5M513 377.5l2.5 2.5M513.1 374.4l2.5 2.4M513.1 372.3l2.5 2.5M514 378.8h6.1M514.2 375.6h6.3M514.2 373.6h6.3M514.2 378.8v25M514.3 371.1v4.5M520.6 364.5v9"/>
<path d="M520.6 364.7h45.6M521.8 363.4l-2.5 2.5M576.2 364.7h45.7M621.9 364.5v9M623.2 363.4l-2.5 2.5M685.1 373.7v8.3M685.1 373.9h7M686.3 372.6l-2.5 2.5M700.1 373.9h7M707.1 373.7v8.3M708.3 372.6l-2.5 2.5M709.4 374h5"/>
<path d="M709.4 373.8v8.4M710.6 372.7l-2.5 2.5M711.9 373.8v8.4h3.5M713.1 372.7l-2.5 2.5M711.9 387.2h3.5M713.9 381l2.5 2.5M713.9 386l2.5 2.5M715.2 382.2v7.5M68.6 414v88.8M206.9 415.4v88.8M514.2 411.8v25M340 438.4v70"/>
<path d="M513 435.5l2.5 2.5M514 436.8h6.1M67.3 501.5l2.5 2.5M68.4 502.8h13.7M205.7 502.9l2.4 2.5M206.7 504.2h11.2M338.8 507.2l2.5 2.5M339.9 508.4h5.7M517.1 520l2.5 2.5M524 514.1v7.1M524 514.2h45.7M525.2 513l-2.5 2.5"/>
<path d="M579.7 514.2h45.6M625.3 514.1v7.1M626.6 513l-2.5 2.5M517.1 523l2.5 2.5M518.2 521.2h5.7M518.2 524.2h5.7M518.4 521.2v5.5M635.7 521.8h.2M635.8 521.8v.1M637.3 521.9l5 .1M638.6 520.6l-2.6 2.5"/>
</g>
<text font-size="13.4" fill="#767676" x="790.7" y="563.2">A703</text>
<g font-size="5" fill="#767676">
<text x="784.9" y="355.5">QUINTA MONROY</text>
<text x="796.3" y="361.5">DUPLEX</text>
<text x="795.5" y="367.6">CAMERA</text>
</g>
<g font-size="4.2" fill="#989898">
<text x="545.2" y="87.6">95.4</text>
<text x="122.3" y="91.8">101.4</text>
<text x="347.2" y="91.9" transform="rotate(-90 347.2 91.9)">2.0</text>
<text x="393.8" y="90.2">95.4</text>
<text x="251.8" y="97.9">54.2</text>
<text x="291.4" y="97.9">2.0</text>
<text x="392.3" y="104.7">95.4</text>
<text x="670.4" y="111.6">4.1</text>
<text x="642.3" y="116">Ø5.3</text>
<text x="72.6" y="121.5" transform="rotate(-90 72.6 121.5)">35.5</text>
<text x="222.7" y="123" transform="rotate(-90 222.7 123)">33.2</text>
<text x="496.7" y="121" transform="rotate(-90 496.7 121)">52.2</text>
<text x="346.6" y="127" transform="rotate(-90 346.6 127)">33.2</text>
<text x="445" y="188.4">109.0</text>
<text x="621.2" y="202.4">105.4</text>
<text x="126.7" y="206.4">2.5</text>
<text x="165.2" y="206.3">56.1</text>
<text x="292.8" y="204.9">41.9</text>
<text x="322.9" y="209.4" transform="rotate(-90 322.9 209.4)">1.0</text>
<text x="445.6" y="206.6">109.0</text>
<text x="511.6" y="205.4" transform="rotate(-90 511.6 205.4)">3.5</text>
<text x="292.7" y="210.2">36.5</text>
<text x="201.7" y="223.9" transform="rotate(-90 201.7 223.9)">5.0</text>
<text x="329.5" y="223.8" transform="rotate(-90 329.5 223.8)">4.0</text>
<text x="512.9" y="244.5" transform="rotate(-90 512.9 244.5)">62.3</text>
<text x="569.1" y="252.4" transform="rotate(-90 569.1 252.4)">62.3</text>
<text x="103.4" y="305.9">50.7</text>
<text x="243.2" y="307.2">58.6</text>
<text x="366.9" y="350.4">50.7</text>
<text x="515.8" y="371.1" transform="rotate(-90 515.8 371.1)">2.0</text>
<text x="565.9" y="366.2">101.4</text>
<text x="692" y="375.4">22.0</text>
<text x="714.4" y="375.5">2.5</text>
<text x="716.7" y="395.5" transform="rotate(-90 716.7 395.5)">5.0</text>
<text x="515.7" y="411.8" transform="rotate(-90 515.7 411.8)">58.0</text>
<text x="70.1" y="414.4" transform="rotate(-90 70.1 414.4)">187.5</text>
<text x="208.4" y="415.8" transform="rotate(-90 208.4 415.8)">187.5</text>
<text x="341.5" y="438.8" transform="rotate(-90 341.5 438.8)">150.0</text>
<text x="569.3" y="515.7">101.4</text>
<text x="642.2" y="523.4" transform="rotate(1 642.2 523.4)">Ø3.0</text>
<text x="519.8" y="532.5" transform="rotate(-90 519.8 532.5)">3.0</text>
</g>
<g font-size="3.5" fill="#989898">
<text x="652.3" y="126.9">2X POMELLO</text>
<text x="99" y="145.7">1X PANNELLO FRONTALE CASSETTO</text>
<text x="227" y="145.5">2X PANNELLO LATERALE CASSETTO</text>
<text x="363.2" y="147.8">1X PANNELLO POSTERIORE CASSETTO</text>
<text x="521.2" y="151.5">1X PANNELLO FONDO CASSETTO</text>
<text x="608.2" y="189.4">2X POMELLO</text>
<text x="156.5" y="226">2X ZOCCOLO</text>
<text x="272.4" y="225.4">1X CARRELLO PER CASSETTO</text>
<text x="432.6" y="280.3">1X BASE SUPERIORE</text>
<text x="624.3" y="290.5">1X BASE</text>
<text x="687.4" y="397.3">2X ZOCCOLO</text>
<text x="555.9" y="447">2X RIPIANI ARMADIO</text>
<text x="83.8" y="512.8">2X PANNELLO POSTERIORE</text>
<text x="231.7" y="514.3">2X ANTA LATERALE</text>
<text x="383.9" y="519">2X ANTE FRONTALI</text>
<text x="555.3" y="535.7">1X TUBO APPENDIABITI</text>
</g>
<g font-size="2.5" fill="#767676">
<text x="51.3" y="8.2">1</text>
<text x="106" y="8.2">2</text>
<text x="156" y="8.2">3</text>
<text x="206" y="8.2">4</text>
<text x="256" y="8.2">5</text>
<text x="306" y="8.2">6</text>
<text x="356" y="8.2">7</text>
<text x="406" y="8.2">8</text>
<text x="456" y="8.2">9</text>
<text x="505.3" y="8.2">10</text>
<text x="555.4" y="8.2">11</text>
<text x="605.3" y="8.2">12</text>
<text x="655.3" y="8.2">13</text>
<text x="705.3" y="8.2">14</text>
<text x="755.3" y="8.2">15</text>
<text x="804.2" y="8.2">16</text>
<text x="23" y="44.3">A</text>
<text x="832.8" y="46.6">A</text>
<text x="23" y="109.3">B</text>
<text x="832.8" y="109.3">B</text>
<text x="22.9" y="159.3">C</text>
<text x="832.8" y="159.3">C</text>
<text x="22.9" y="209.3">D</text>
<text x="832.8" y="209.3">D</text>
<text x="23" y="259.3">E</text>
<text x="832.8" y="259.3">E</text>
<text x="23" y="309.3">F</text>
<text x="832.9" y="309.3">F</text>
<text x="782.5" y="326.3">POLITECNICO DI MILANO</text>
<text x="782.6" y="329.3">SCUOLA DEL DESIGN</text>
<text x="782.6" y="332.4">C.L. DESIGN DEGLI INTERNI</text>
<text x="782.7" y="336.2">PROGETTO:</text>
<text x="22.8" y="359.3">G</text>
<text x="832.7" y="359.3">G</text>
<text x="782.7" y="386.2">CORSO:</text>
<text x="793" y="388.1">STRUMENTI E METODI</text>
<text x="796.8" y="391.1">DEL PROGETTO</text>
<text x="782.7" y="402.8">DOCENTE:</text>
<text x="22.9" y="409.3">H</text>
<text x="795.2" y="409.3">MARCO FERRARA</text>
<text x="832.8" y="409.3">H</text>
<text x="782.7" y="419.5">STUDENTI:</text>
<text x="798.2" y="425.9">MARCO RICCI</text>
<text x="782.7" y="436.2">OGGETTO:</text>
<text x="791.8" y="441.1">GUARDAROBA HURDAL</text>
<text x="802.1" y="444.1">ABACO</text>
<text x="782.7" y="452.8">NOTE:</text>
<text x="23.2" y="459.3">J</text>
<text x="806.2" y="459.3">-</text>
<text x="833.1" y="459.3">J</text>
<text x="782.7" y="469.5">NOME FILE:</text>
<text x="791.4" y="475.7">HURDAL_502-688-50.dwg</text>
<text x="782.6" y="486.8">VERS</text>
<text x="822.6" y="486.8">DATA</text>
<text x="23" y="509.3">K</text>
<text x="832.8" y="509.3">K</text>
<text x="782.7" y="531.8">A</text>
<text x="813" y="531.8">YYYY.MM.DD</text>
<text x="782.7" y="536.3">TAVOLA NO.:</text>
<text x="817.5" y="536.3">03 DI</text>
<text x="826" y="536.3">999</text>
<text x="23.1" y="559.3">L</text>
<text x="833" y="559.3">L</text>
<text x="782.6" y="581.7">REV:</text>
<text x="782.7" y="578.8">DATA:</text>
<text x="792.7" y="581.8">A</text>
<text x="792.7" y="578.7">2017/04/03</text>
<text x="807.6" y="578.8">SCALA:</text>
<text x="807.6" y="581.8">FORMATO:</text>
<text x="822.2" y="578.7">1:10</text>
<text x="824.1" y="581.8">A1</text>
<text x="20.2" y="583.6" transform="rotate(-90 20.2 583.6)">DIRECTORY: C:\USERS\MARCO\DESKTOP\QM-S_2_CAMERA\HURDAL_502-688-50.DWG | PLOTTED ON: 23/05/2017 02:19:47 | BY USER: MARCO</text>
<text x="49.5" y="586.8">1</text>
<text x="106" y="586.8">2</text>
<text x="156" y="586.8">3</text>
<text x="206" y="586.8">4</text>
<text x="256" y="586.8">5</text>
<text x="306" y="586.8">6</text>
<text x="356" y="586.8">7</text>
<text x="406" y="586.8">8</text>
<text x="456" y="586.8">9</text>
<text x="505.3" y="586.8">10</text>
<text x="555.4" y="586.8">11</text>
<text x="605.3" y="586.8">12</text>
<text x="655.3" y="586.8">13</text>
<text x="705.3" y="586.8">14</text>
<text x="755.3" y="586.8">15</text>
<text x="782.2" y="585.9">0</text>
<text x="792.2" y="585.9">0.5m</text>
<text x="807.2" y="585.9">1.25m</text>
<text x="825.6" y="585.9">2.5m</text>
</g>
</svg>
